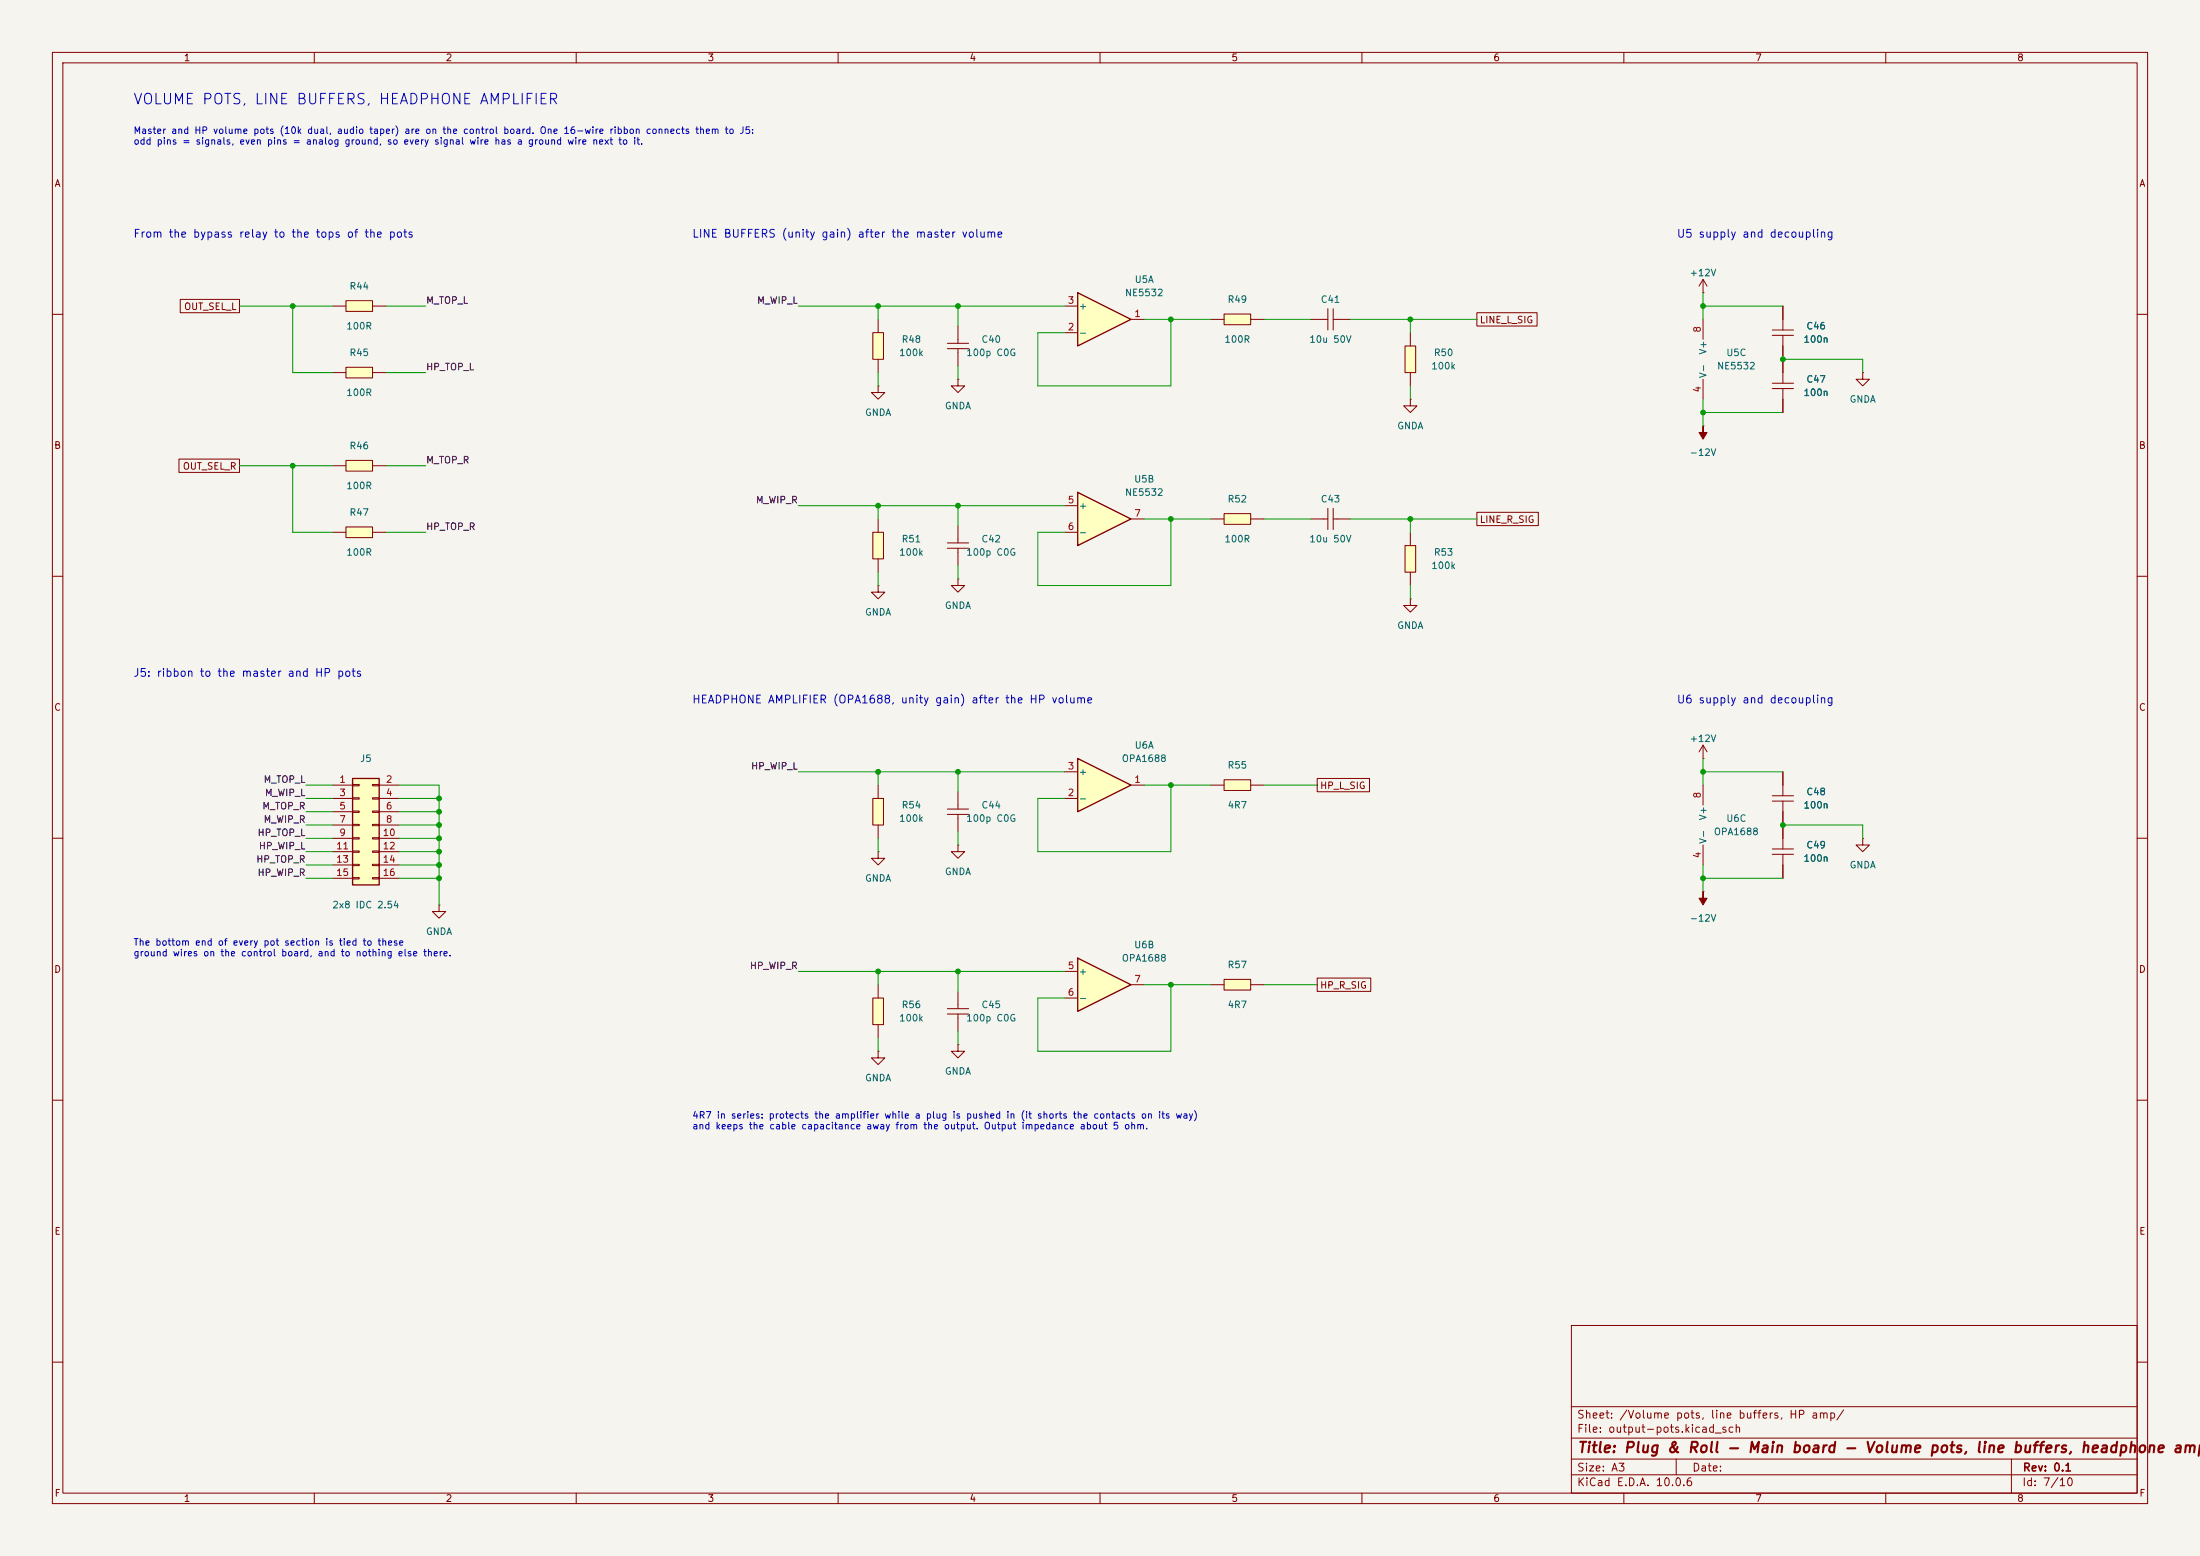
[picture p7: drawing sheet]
<svg xmlns="http://www.w3.org/2000/svg" width="420mm" height="297mm" viewBox="0 0 420 297" stroke-linecap="round" stroke-linejoin="round" font-family="sans-serif">
<path d="M0 0h420v297h-420z" fill="#f5f4ef" stroke="#f5f4ef" stroke-width=".19"/>
<g fill="none" stroke="#840000" stroke-width=".19">
<path d="M10 10h400v277h-400zM12 12h396v273h-396zM60 10v2M110 10v2M160 10v2M210 10v2M260 10v2M310 10v2M360 10v2M10 60h2M167.6 73.7v1.2h1.3l-1.3 1.3-1.2-1.3h1.2M167.6 73.7h.1"/>
<path d="M408 60h2M10 110h2M408 110h2M10 160h2M408 160h2M10 210h2M408 210h2M300 253h108v32h-108zM10 260h2M300 278.5h108M300 274.5h108M300 268.5h108"/>
<path d="M320 278.5v3M384 278.5v6.5M408 260h2M60 285v2M110 285v2M160 285v2M210 285v2M260 285v2M300 281.5h108M310 285v2M360 285v2"/>
</g>
<path d="M268.2 104.1h2.1v5.1h-2.1z" fill="#ffffc2"/>
<path d="M180.9 66.6h4M180.9 65.5h4M182.9 62.2v3.3M182.9 66.6v3.3M269.2 76.2v1.3h1.3l-1.3 1.2-1.2-1.2h1.2M269.2 76.2h.1M268.2 104.1h2.1v5.1h-2.1zM269.2 114.3v1.3h1.3l-1.3 1.2-1.2-1.2h1.2M269.2 114.3h.1M269.2 101.6v2.5M269.2 109.2v2.6" fill="none" stroke="#840000" stroke-width=".19"/>
<path d="M205.7 182.9l10.2 5.1-10.2 5z" fill="#ffffc2"/>
<path d="M205.7 182.9l10.2 5.1-10.2 5z" fill="none" stroke="#840000" stroke-width=".25"/>
<path d="M203.2 185.4h2.5M203.2 190.5h2.5M215.9 188h2.5" fill="none" stroke="#840000" stroke-width=".19"/>
<path d="M233.7 148.8h5.1v2.1h-5.1z" fill="#ffffc2"/>
<path d="M231.1 149.9h2.6M233.7 148.8h5.1v2.1h-5.1zM238.8 149.9h2.5" fill="none" stroke="#840000" stroke-width=".19"/>
<path d="M205.7 144.8l10.2 5.1-10.2 5z" fill="#ffffc2"/>
<path d="M205.7 144.8l10.2 5.1-10.2 5z" fill="none" stroke="#840000" stroke-width=".25"/>
<g fill="none" stroke="#840000" stroke-width=".19">
<path d="M253.5 58.9v4.1M254.5 58.9v4.1M250.2 61h3.3M254.5 61h3.3M203.2 152.4h2.5M203.2 147.3h2.5M215.9 149.9h2.5M325.1 144.8h.1M325.1 142.2l-.7 1.3M325.1 142.2l.8 1.3M325.1 142.2v2.6M338.3 152.9h4.1"/>
<path d="M338.3 151.9h4.1M340.4 147.3v4.6M340.4 152.9v4.6"/>
</g>
<path d="M233.7 59.9h5.1v2.1h-5.1z" fill="#ffffc2"/>
<path d="M233.7 59.9h5.1v2.1h-5.1zM231.1 61h2.6M238.8 61h2.5" fill="none" stroke="#840000" stroke-width=".19"/>
<path d="M66 87.9h5.1v2h-5.1z" fill="#ffffc2"/>
<path d="M63.5 88.9h2.5M66 87.9h5.1v2h-5.1zM71.1 88.9h2.6" fill="none" stroke="#840000" stroke-width=".19"/>
<path d="M268.2 66h2.1v5.1h-2.1z" fill="#ffffc2"/>
<g fill="none" stroke="#840000" stroke-width=".19">
<path d="M268.2 66h2.1v5.1h-2.1zM269.2 63.5v2.5M269.2 71.1v2.6M325.1 61v3.8M325.1 72.4v3.8M325.1 81.3h.1M325.1 149.9v3.8M340.4 157.5v4.5M325.1 170.2h.1M325.1 161.3v3.8M338.3 163.1h4.1M338.3 162h4.1"/>
<path d="M340.4 163.1v4.5M355.6 160v1.3h1.3l-1.3 1.3-1.3-1.3h1.3M355.6 160h.1"/>
</g>
<g fill="#840000" stroke="#840000" stroke-width=".19">
<path d="M325.1 170.2v1.3h.8l-.8 1.2-.7-1.2h.7z"/>
<path d="M325.1 81.3v1.3h.8l-.8 1.2-.7-1.2h.7z"/>
</g>
<path d="M233.7 98h5.1v2.1h-5.1z" fill="#ffffc2"/>
<path d="M231.1 99.1h2.6M233.7 98h5.1v2.1h-5.1zM238.8 99.1h2.5" fill="none" stroke="#840000" stroke-width=".19"/>
<path d="M66 57.4h5.1v2h-5.1z" fill="#ffffc2"/>
<path d="M63.5 58.4h2.5M66 57.4h5.1v2h-5.1zM71.1 58.4h2.6" fill="none" stroke="#840000" stroke-width=".19"/>
<path d="M66 70.1h5.1v2h-5.1z" fill="#ffffc2"/>
<g fill="none" stroke="#840000" stroke-width=".19">
<path d="M340.4 58.4v4.6M63.5 71.1h2.5M66 70.1h5.1v2h-5.1zM71.1 71.1h2.6M338.3 64h4.1M338.3 63h4.1M338.3 74.2h4.1M338.3 73.1h4.1M340.4 64v9.1M340.4 74.2v4.5M355.6 71.1v1.3h1.3l-1.3 1.3-1.3-1.3h1.3M355.6 71.1h.1"/>
<path d="M250.2 99.1h3.3M253.5 97v4.1M254.5 99.1h3.3M254.5 97v4.1"/>
</g>
<path d="M66 100.6h5.1v2h-5.1z" fill="#ffffc2"/>
<path d="M325.1 55.9h.1M325.1 53.3l-.7 1.3M325.1 53.3l.8 1.3M325.1 53.3v2.6M63.5 101.6h2.5M66 100.6h5.1v2h-5.1zM71.1 101.6h2.6" fill="none" stroke="#840000" stroke-width=".19"/>
<path d="M205.7 55.9l10.2 5.1-10.2 5z" fill="#ffffc2"/>
<path d="M205.7 55.9l10.2 5.1-10.2 5z" fill="none" stroke="#840000" stroke-width=".25"/>
<path d="M203.2 58.4h2.5M203.2 63.5h2.5M215.9 61h2.5M182.9 199.4v1.3h1.2l-1.2 1.2-1.3-1.2h1.3M182.9 199.4h.1" fill="none" stroke="#840000" stroke-width=".19"/>
<path d="M233.7 186.9h5.1v2.1h-5.1z" fill="#ffffc2"/>
<path d="M231.1 188h2.6M233.7 186.9h5.1v2.1h-5.1zM238.8 188h2.5" fill="none" stroke="#840000" stroke-width=".19"/>
<path d="M166.6 63.5h2.1v5.1h-2.1z" fill="#ffffc2"/>
<path d="M166.6 63.5h2.1v5.1h-2.1zM167.6 61v2.5M167.6 68.6v2.5M167.6 111.8v1.2h1.3l-1.3 1.3-1.2-1.3h1.2M167.6 111.8h.1" fill="none" stroke="#840000" stroke-width=".19"/>
<path d="M67.3 148.6h5.1v20.3h-5.1z" fill="#ffffc2"/>
<path d="M67.3 148.6h5.1v20.3h-5.1z" fill="none" stroke="#840000" stroke-width=".25"/>
<g fill="none" stroke="#840000" stroke-width=".19">
<path d="M63.5 149.9h3.8M63.5 152.4h3.8M63.5 154.9h3.8M63.5 157.5h3.8M67.3 149.7h1.3v.3h-1.3zM67.3 152.3h1.3v.2h-1.3zM67.3 154.8h1.3v.3h-1.3zM67.3 157.4h1.3v.2h-1.3zM67.3 159.9h1.3v.2h-1.3zM71.1 149.7h1.3v.3h-1.3zM71.1 152.3h1.3v.2h-1.3zM71.1 154.8h1.3v.3h-1.3z"/>
<path d="M71.1 157.4h1.3v.2h-1.3zM71.1 159.9h1.3v.2h-1.3zM72.4 149.9h3.8M72.4 152.4h3.8M72.4 154.9h3.8M72.4 157.5h3.8M63.5 160h3.8M63.5 162.6h3.8M63.5 165.1h3.8M63.5 167.6h3.8M67.3 162.4h1.3v.3h-1.3zM67.3 165h1.3v.2h-1.3z"/>
<path d="M67.3 167.5h1.3v.3h-1.3zM71.1 162.4h1.3v.3h-1.3zM71.1 165h1.3v.2h-1.3zM71.1 167.5h1.3v.3h-1.3zM72.4 160h3.8M72.4 162.6h3.8M72.4 165.1h3.8M72.4 167.6h3.8"/>
</g>
<path d="M205.7 94l10.2 5.1-10.2 5z" fill="#ffffc2"/>
<path d="M205.7 94l10.2 5.1-10.2 5z" fill="none" stroke="#840000" stroke-width=".25"/>
<path d="M203.2 96.5h2.5M215.9 99.1h2.5M182.9 110.5v1.3h1.2l-1.2 1.2-1.3-1.2h1.3M182.9 110.5h.1M203.2 101.6h2.5" fill="none" stroke="#840000" stroke-width=".19"/>
<path d="M166.6 101.6h2.1v5.1h-2.1z" fill="#ffffc2"/>
<path d="M167.6 99.1v2.5M166.6 101.6h2.1v5.1h-2.1zM167.6 106.7v2.5M180.9 193.6h4M180.9 192.5h4M182.9 189.2v3.3M182.9 193.6v3.3M167.6 200.7v1.2h1.3l-1.3 1.3-1.2-1.3h1.2M167.6 200.7h.1" fill="none" stroke="#840000" stroke-width=".19"/>
<path d="M166.6 190.5h2.1v5.1h-2.1z" fill="#ffffc2"/>
<g fill="none" stroke="#840000" stroke-width=".19">
<path d="M182.9 72.4v1.3h1.2l-1.2 1.2-1.3-1.2h1.3M182.9 72.4h.1M180.9 155.5h4M180.9 154.4h4M182.9 151.1v3.3M182.9 155.5v3.3M83.8 172.7v1.3h1.3l-1.3 1.3-1.3-1.3h1.3M83.8 172.7h.1M167.6 162.6v1.2h1.3l-1.3 1.3-1.2-1.3h1.2M167.6 162.6h.1M182.9 161.3v1.3h1.2l-1.2 1.2-1.3-1.2h1.3M182.9 161.3h.1"/>
<path d="M166.6 190.5h2.1v5.1h-2.1zM167.6 188v2.5M167.6 195.6v2.5"/>
</g>
<path d="M166.6 152.4h2.1v5.1h-2.1z" fill="#ffffc2"/>
<g fill="none" stroke="#840000" stroke-width=".19">
<path d="M34.4 57.1h11.3v2.6h-11.3zM281.9 59.7h11.5v2.5h-11.5zM340.4 58.4v2.6M340.4 66v5.1M340.4 76.2v2.5M34.2 87.6h11.5v2.6h-11.5zM281.9 97.8h11.8v2.5h-11.8zM180.9 104.7h4M180.9 103.6h4M182.9 100.3v3.3M182.9 104.7v3.3M166.6 152.4h2.1v5.1h-2.1z"/>
<path d="M167.6 149.9v2.5M167.6 157.5v2.5M251.5 148.6h9.9v2.5h-9.9zM340.4 147.3v2.6M340.4 154.9v5.1M340.4 165.1v2.5M251.5 186.7h10.2v2.5h-10.2z"/>
</g>
<g fill="none" stroke="#009600" stroke-width=".19">
<path d="M45.7 58.4h17.8M55.9 58.4v12.7h7.6M73.7 58.4h7.6M152.4 58.4h50.8M167.6 58.4v2.6M182.9 58.4v3.8M325.1 58.4h15.3M325.1 55.9v5.1M73.7 71.1h7.6M167.6 71.1v2.6M182.9 69.9v2.5M218.4 61h12.7"/>
<path d="M223.5 61v12.7h-25.4v-10.2h5.1M241.3 61h8.9M257.8 61h24.1M269.2 61v2.5M269.2 73.7v2.5M325.1 76.2v5.1M325.1 78.7h15.3M340.4 68.6h15.2v2.5M45.7 88.9h17.8M55.9 88.9v12.7h7.6M73.7 88.9h7.6M152.4 96.5h50.8"/>
<path d="M167.6 96.5v2.6M182.9 96.5v3.8M218.4 99.1h12.7M223.5 99.1v12.7h-25.4v-10.2h5.1M241.3 99.1h8.9M257.8 99.1h24.1M269.2 99.1v2.5M73.7 101.6h7.6M167.6 109.2v2.6M182.9 108v2.5M269.2 111.8v2.5M58.4 149.9h5.1"/>
<path d="M58.4 157.5h5.1M58.4 154.9h5.1M58.4 152.4h5.1M76.2 149.9h7.6v22.8M76.2 157.5h7.6M76.2 154.9h7.6M76.2 152.4h7.6M152.4 147.3h50.8M167.6 147.3v2.6M182.9 147.3v3.8M182.9 158.8v2.5M218.4 149.9h12.7"/>
<path d="M223.5 149.9v12.7h-25.4v-10.2h5.1M241.3 149.9h10.2M325.1 147.3h15.3M325.1 144.8v5.1M340.4 157.5h15.2v2.5M58.4 167.6h5.1M58.4 165.1h5.1M58.4 162.6h5.1M58.4 160h5.1M76.2 167.6h7.6M76.2 165.1h7.6M76.2 162.6h7.6"/>
<path d="M76.2 160h7.6M167.6 160v2.6M325.1 167.6h15.3M325.1 165.1v5.1M152.4 185.4h50.8M167.6 185.4v2.6M167.6 198.1v2.6M182.9 185.4v3.8M182.9 196.9v2.5M218.4 188h12.7M223.5 188v12.7h-25.4v-10.2h5.1M241.3 188h10.2"/>
</g>
<g fill="#009600" stroke="#009600" stroke-width=".19">
<circle cx="55.9" cy="58.4" r=".46"/>
<circle cx="55.9" cy="88.9" r=".46"/>
<circle cx="83.8" cy="152.4" r=".46"/>
<circle cx="83.8" cy="154.9" r=".46"/>
<circle cx="83.8" cy="157.5" r=".46"/>
<circle cx="83.8" cy="160" r=".46"/>
<circle cx="83.8" cy="162.6" r=".46"/>
<circle cx="83.8" cy="165.1" r=".46"/>
<circle cx="83.8" cy="167.6" r=".46"/>
<circle cx="223.5" cy="61" r=".46"/>
<circle cx="223.5" cy="99.1" r=".46"/>
<circle cx="269.2" cy="99.1" r=".46"/>
<circle cx="167.6" cy="58.4" r=".46"/>
<circle cx="182.9" cy="58.4" r=".46"/>
<circle cx="167.6" cy="96.5" r=".46"/>
<circle cx="182.9" cy="147.3" r=".46"/>
<circle cx="167.6" cy="147.3" r=".46"/>
<circle cx="182.9" cy="96.5" r=".46"/>
<circle cx="167.6" cy="185.4" r=".46"/>
<circle cx="182.9" cy="185.4" r=".46"/>
<circle cx="269.2" cy="61" r=".46"/>
<circle cx="325.1" cy="58.4" r=".46"/>
<circle cx="340.4" cy="68.6" r=".46"/>
<circle cx="325.1" cy="78.7" r=".46"/>
<circle cx="325.1" cy="167.6" r=".46"/>
<circle cx="340.4" cy="157.5" r=".46"/>
<circle cx="325.1" cy="147.3" r=".46"/>
<circle cx="223.5" cy="149.9" r=".46"/>
<circle cx="223.5" cy="188" r=".46"/>
</g>
<text font-size="2" fill="#0000c2" x="25.3" y="20.4">VOLUME POTS, LINE BUFFERS, HEADPHONE AMPLIFIER</text>
<text font-size="2" fill="#840000" x="301" y="277.8">Title: Plug &amp; Roll - Main board - Volume pots, line buffers, headphone ampl</text>
<g font-size="1.5" fill="#0000c2">
<text x="25.4" y="45.7">From the bypass relay to the tops of the pots</text>
<text x="132" y="45.7">LINE BUFFERS (unity gain) after the master volume</text>
<text x="320" y="45.7">U5 supply and decoupling</text>
<text x="25.4" y="129.6">J5: ribbon to the master and HP pots</text>
<text x="132" y="134.6">HEADPHONE AMPLIFIER (OPA1688, unity gain) after the HP volume</text>
<text x="320" y="134.6">U6 supply and decoupling</text>
</g>
<g font-size="1.5" fill="#840000">
<text x="300.9" y="273.8">File: output-pots.kicad_sch</text>
<text x="300.9" y="271.1">Sheet: /Volume pots, line buffers, HP amp/</text>
<text x="300.9" y="281.2">Size: A3</text>
<text x="322.9" y="281.2">Date:</text>
<text x="386" y="281.2">Rev: 0.1</text>
<text x="300.9" y="284">KiCad E.D.A. 10.0.6</text>
<text x="385.9" y="284">Id: 7/10</text>
</g>
<g font-size="1.3" fill="#840000">
<text x="35" y="12">1</text>
<text x="85" y="12">2</text>
<text x="135" y="12">3</text>
<text x="185" y="12">4</text>
<text x="235" y="12">5</text>
<text x="285" y="12">6</text>
<text x="335" y="12">7</text>
<text x="385" y="12">8</text>
<text x="10.3" y="36">A</text>
<text x="408.3" y="36">A</text>
<text x="35" y="59.5">OUT_SEL_L</text>
<text x="282.4" y="62">LINE_L_SIG</text>
<text x="10.2" y="86">B</text>
<text x="34.8" y="90">OUT_SEL_R</text>
<text x="408.2" y="86">B</text>
<text x="282.4" y="100.1">LINE_R_SIG</text>
<text x="10.2" y="136">C</text>
<text x="408.2" y="136">C</text>
<text x="251.9" y="150.9">HP_L_SIG</text>
<text x="10.2" y="186">D</text>
<text x="408.2" y="186">D</text>
<text x="251.9" y="189">HP_R_SIG</text>
<text x="10.3" y="236">E</text>
<text x="408.3" y="236">E</text>
<text x="10.3" y="286">F</text>
<text x="35" y="287">1</text>
<text x="85" y="287">2</text>
<text x="135" y="287">3</text>
<text x="185" y="287">4</text>
<text x="235" y="287">5</text>
<text x="285" y="287">6</text>
<text x="335" y="287">7</text>
<text x="385" y="287">8</text>
<text x="408.3" y="286">F</text>
</g>
<g font-size="1.3" fill="#0000c2">
<text x="25.4" y="25.9">Master and HP volume pots (10k dual, audio taper) are on the control board. One 16-wire ribbon connects them to J5:</text>
<text x="25.4" y="27.9">odd pins = signals, even pins = analog ground, so every signal wire has a ground wire next to it.</text>
<text x="25.4" y="180.8">The bottom end of every pot section is tied to these</text>
<text x="25.4" y="182.9">ground wires on the control board, and to nothing else there.</text>
<text x="132.1" y="213.8">4R7 in series: protects the amplifier while a plug is pushed in (it shorts the contacts on its way)</text>
<text x="132.1" y="215.9">and keeps the cable capacitance away from the output. Output impedance about 5 ohm.</text>
</g>
<g font-size="1.3" fill="#006464">
<text x="322.5" y="53">+12V</text>
<text x="66.6" y="55.6">R44</text>
<text x="205.8" y="59.4">+</text>
<text x="214.7" y="56.8">NE5532</text>
<text x="216.5" y="54.3">U5A</text>
<text x="234.2" y="58.1">R49</text>
<text x="252" y="58.1">C41</text>
<text x="66" y="63.2">100R</text>
<text x="172" y="65.7">R48</text>
<text x="187.3" y="65.7">C40</text>
<text x="205.8" y="64.5">-</text>
<text x="233.6" y="65.7">100R</text>
<text x="249.9" y="65.7">10u 50V</text>
<text x="344.2" y="65.7">100n</text>
<text x="344.7" y="63.2">C46</text>
<text x="66.6" y="68.3">R45</text>
<text x="171.5" y="68.3">100k</text>
<text x="184.4" y="68.3">100p C0G</text>
<text x="273.1" y="70.8">100k</text>
<text x="273.6" y="68.3">R50</text>
<text x="326.1" y="67.8" transform="rotate(-90 326.1 67.8)">V+</text>
<text x="327.7" y="70.8">NE5532</text>
<text x="329.4" y="68.3">U5C</text>
<text x="66" y="75.9">100R</text>
<text x="326.1" y="72.3" transform="rotate(-90 326.1 72.3)">V-</text>
<text x="344.2" y="75.9">100n</text>
<text x="344.7" y="73.4">C47</text>
<text x="353" y="77.2">GNDA</text>
<text x="165" y="79.7">GNDA</text>
<text x="180.3" y="78.4">GNDA</text>
<text x="266.6" y="82.2">GNDA</text>
<text x="66.6" y="86.1">R46</text>
<text x="322.5" y="87.3">-12V</text>
<text x="66" y="93.7">100R</text>
<text x="214.7" y="94.9">NE5532</text>
<text x="216.4" y="92.4">U5B</text>
<text x="66.6" y="98.8">R47</text>
<text x="205.8" y="97.5">+</text>
<text x="234.2" y="96.2">R52</text>
<text x="252" y="96.2">C43</text>
<text x="66" y="106.4">100R</text>
<text x="171.5" y="106.4">100k</text>
<text x="172" y="103.8">R51</text>
<text x="184.4" y="106.4">100p C0G</text>
<text x="187.3" y="103.8">C42</text>
<text x="205.8" y="102.6">-</text>
<text x="233.6" y="103.8">100R</text>
<text x="249.9" y="103.8">10u 50V</text>
<text x="273.6" y="106.4">R53</text>
<text x="273.1" y="108.9">100k</text>
<text x="165" y="117.8">GNDA</text>
<text x="180.3" y="116.5">GNDA</text>
<text x="266.6" y="120.3">GNDA</text>
<text x="216.5" y="143.2">U6A</text>
<text x="322.5" y="141.9">+12V</text>
<text x="68.6" y="145.7">J5</text>
<text x="205.8" y="148.3">+</text>
<text x="214" y="145.7">OPA1688</text>
<text x="234.2" y="147">R55</text>
<text x="172" y="154.6">R54</text>
<text x="187.3" y="154.6">C44</text>
<text x="205.8" y="153.4">-</text>
<text x="234.2" y="154.6">4R7</text>
<text x="344.2" y="154.6">100n</text>
<text x="344.7" y="152.1">C48</text>
<text x="171.5" y="157.2">100k</text>
<text x="184.4" y="157.2">100p C0G</text>
<text x="326.1" y="161.2" transform="rotate(-90 326.1 161.2)">V-</text>
<text x="326.1" y="156.7" transform="rotate(-90 326.1 156.7)">V+</text>
<text x="327.1" y="159.7">OPA1688</text>
<text x="329.4" y="157.2">U6C</text>
<text x="180.3" y="167.3">GNDA</text>
<text x="344.2" y="164.8">100n</text>
<text x="344.7" y="162.3">C49</text>
<text x="353" y="166.1">GNDA</text>
<text x="63.3" y="173.7">2x8 IDC 2.54</text>
<text x="165" y="168.6">GNDA</text>
<text x="81.2" y="178.8">GNDA</text>
<text x="322.5" y="176.2">-12V</text>
<text x="214" y="183.8">OPA1688</text>
<text x="216.4" y="181.3">U6B</text>
<text x="234.2" y="185.1">R57</text>
<text x="205.8" y="186.4">+</text>
<text x="205.8" y="191.5">-</text>
<text x="171.5" y="195.3">100k</text>
<text x="172" y="192.7">R56</text>
<text x="184.4" y="195.3">100p C0G</text>
<text x="187.3" y="192.7">C45</text>
<text x="234.2" y="192.7">4R7</text>
<text x="165" y="206.7">GNDA</text>
<text x="180.3" y="205.4">GNDA</text>
</g>
<g font-size="1.3" fill="#0f0f0f">
<text x="81.3" y="58.3">M_TOP_L</text>
<text x="144.4" y="58.3">M_WIP_L</text>
<text x="81.3" y="71">HP_TOP_L</text>
<text x="81.3" y="88.8">M_TOP_R</text>
<text x="81.3" y="101.5">HP_TOP_R</text>
<text x="144.2" y="96.4">M_WIP_R</text>
<text x="50.2" y="149.7">M_TOP_L</text>
<text x="143.3" y="147.2">HP_WIP_L</text>
<text x="50" y="154.8">M_TOP_R</text>
<text x="50.5" y="152.3">M_WIP_L</text>
<text x="49.1" y="159.9">HP_TOP_L</text>
<text x="50.2" y="157.4">M_WIP_R</text>
<text x="48.8" y="165">HP_TOP_R</text>
<text x="49.1" y="167.5">HP_WIP_R</text>
<text x="49.3" y="162.4">HP_WIP_L</text>
<text x="143" y="185.3">HP_WIP_R</text>
</g>
<g font-size="1.3" fill="#a90000">
<text x="203.7" y="58.3">3</text>
<text x="203.7" y="63.4">2</text>
<text x="216.4" y="60.8">1</text>
<text x="325" y="63.6" transform="rotate(-90 325 63.6)">8</text>
<text x="325" y="75" transform="rotate(-90 325 75)">4</text>
<text x="203.7" y="96.4">5</text>
<text x="203.7" y="101.5">6</text>
<text x="216.4" y="98.9">7</text>
<text x="64.7" y="149.7">1</text>
<text x="73.6" y="149.7">2</text>
<text x="203.7" y="147.2">3</text>
<text x="216.4" y="149.7">1</text>
<text x="64.7" y="152.3">3</text>
<text x="64.7" y="154.8">5</text>
<text x="73.6" y="152.3">4</text>
<text x="73.6" y="154.8">6</text>
<text x="203.7" y="152.3">2</text>
<text x="325" y="152.5" transform="rotate(-90 325 152.5)">8</text>
<text x="64.7" y="157.3">7</text>
<text x="64.7" y="159.9">9</text>
<text x="73" y="159.9">10</text>
<text x="73.6" y="157.3">8</text>
<text x="64.1" y="162.4">11</text>
<text x="64.1" y="165">13</text>
<text x="64.1" y="167.5">15</text>
<text x="73" y="162.4">12</text>
<text x="73" y="165">14</text>
<text x="73" y="167.5">16</text>
<text x="325" y="163.9" transform="rotate(-90 325 163.9)">4</text>
<text x="203.7" y="185.3">5</text>
<text x="203.7" y="190.4">6</text>
<text x="216.4" y="187.8">7</text>
</g>
</svg>
